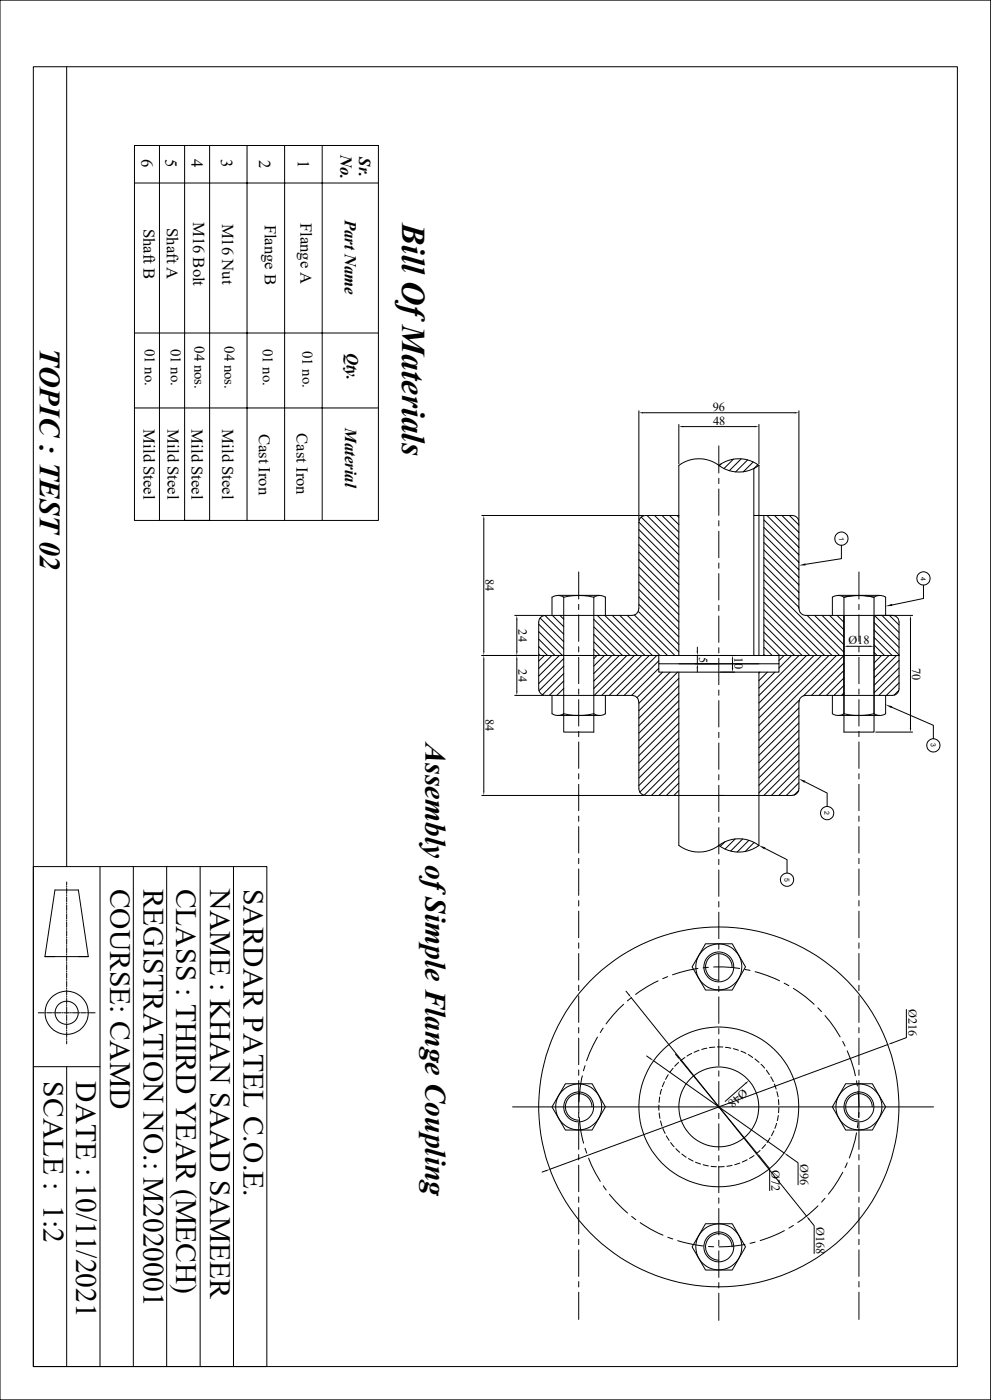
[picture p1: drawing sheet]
<svg xmlns="http://www.w3.org/2000/svg" width="297mm" height="420mm" viewBox="0 0 297 420" stroke-linecap="round" stroke-linejoin="round" font-family="sans-serif">
<g fill="none" stroke="#000" stroke-width=".3">
<path d="M0 0h296.9v419.9h-296.9zM10 20h276.9v390h-276.9zM20 20v240M40.3 54.9h73.1M47.8 43.6h-7.5v112.5h7.5M55.3 43.6h-7.5v112.5h15h-7.5v-112.5h7.5M74 43.6v112.5M85.3 43.6v112.5M113.4 43.6v112.5h-50.6v-112.5h50.6h-16.8v112.5M40.3 99.9h73.1M40.3 122.4h73.1M191.5 123.2v32.9"/>
<path d="M192.7 123.8h45.5M203.5 127.3v11.8M204.7 128h21.5M215.4 133.8v8.1M215.4 139.6a10.1 10.1 0 0 1 12.1 0 10.1 10.1 0 0 1-12.1 0zM215.5 139.6a10.1 10.1 0 0 0-12 0v57M216.2 139.1l-.6 .6M219.8 137.8l-2.8 2.8M222.1 137.7l-3.5 3.5M224.1 138l-3.6 3.6M225.7 138.6l-2.9 3M227.1 139.4l-1.1 1.1"/>
<path d="M227.5 127.3v11.8M227.5 139.6v57h-1.6v-42h11.5a2.02 2.02 0 0 1 2 2v26a2.1 2.1 0 0 0 2.1 2h32M239.4 123.2v32.9M144.4 154.6h48.6M145 155.9v39.5M191.5 156.6l-.1 26a2.02 2.02 0 0 1-2 2h-26a2.02 2.02 0 0 0-1.9 2v10h30M191.5 156.6l12 12.1M191.5 158.9l12 12M192.2 155.1l11.3 11.3M193.9 154.6l9.6 9.6M196.2 154.6l7.3 7.3M198.4 154.6l5.1 5"/>
<path d="M200.7 154.6l2.8 2.8M202.9 154.6l.6 .6M203.5 154.6h-10a2.02 2.02 0 0 0-2 2M215.4 143.5v1.6M215.4 146.7v7.9M215.4 156.2v1.6M215.4 159.4v7.9M225.9 140.5v14.1M228.9 156l10.5 10.5M228.9 158.2l10.5 10.5M228.9 154.6v42M229.9 154.6l9.5 9.6"/>
<path d="M232.1 154.6l7.3 7.4M234.4 154.6l5 5.1M236.6 154.6l2.8 2.9M165.4 179.1v5.5M165.5 179.2a3.2 3.2 0 0 1 3.5 0 20.1 20.1 0 0 1 8.9 0 3.3 3.3 0 0 1 3.5 0M169 179.1v40.5h9v-40.5M173.4 171.6v8.1M179.7 178.6h-12.5M181.4 179.1v5.5M191.5 161.1l12 12M191.5 163.4l12 12M191.5 165.6l12 12"/>
<path d="M191.5 167.9l12 12M191.5 170.1l12 12M191.5 172.3l12 12.1M191.5 174.6l12 12M191.5 176.8l12 12M191.5 179.1l12 12M215.4 168.9v1.6M215.4 172.1v7.9M228.9 160.4l10.5 10.5M228.9 162.7l10.5 10.5M228.9 165l10.5 10.5M228.9 167.2l10.5 10.5"/>
<path d="M228.9 169.5l10.5 10.5M228.9 171.7l10.5 10.5M228.9 173.9l22.7 22.7M228.9 176.2l20.5 20.4M228.9 178.4l18.2 18.2M249.5 179.2a3.2 3.2 0 0 1 3.4 0 20.1 20.1 0 0 1 9 0 3.3 3.3 0 0 1 3.5 0M249.5 179.1v5.5M251.2 178.6h12.5M252.2 163.6v4l-10.8 1.7M252.9 179.1v40.5h9.1v-11M257.4 171.6v8.1M262 179.1v35"/>
<path d="M265.4 179.1v5.5zM276.8 175.6v3.9l-9.4 2M144.4 196.6h16.6M145 197.9v39.5M154.3 184.6h8.6M154.9 185.9v9.5M154.9 197.9v9.5M161.5 187.2l7.5 7.5M161.5 189.5l7.1 7.1M161.5 191.7l4.8 4.9M161.5 194l2.6 2.6M161.5 196.2l.3 .4"/>
<path d="M161.9 185.4l7.1 7.1M163.2 196.6l-1.7 1.7M163.3 184.6l5.7 5.6M165.4 196.6l-3.9 4M165.6 184.6l3.4 3.4M167.6 196.6l-6.1 6.2M167.8 184.6l1.2 1.2M169 197.6l-7.5 7.5M169 199.8l-7.5 7.4M173.4 181.3v1.6M173.4 184.5v7.9M173.4 194v1.6"/>
<path d="M173.4 197.2v7.9M178 185.8l10.8 10.8M178 188l8.6 8.6M178 190.3l6.3 6.3M178 192.5l4 4.1M178 194.8l1.8 1.8M178.9 196.6l-.9 1M179 184.6l12.1 12M181.1 196.6l-3.1 3.2M181.3 184.6l12 12M183.4 196.6l-5.4 5.5M183.5 184.6l12 12"/>
<path d="M185.6 196.6l-7.6 7.7M185.8 184.6l12 12M187.9 196.6l-9.9 9.9M188 184.6l12 12M190.1 196.6l-12 12M190.1 184.5l12.2 12.1M191.3 183.4l12.2 12.2M191.5 196.6h5.9v2.5h36.1v-2.5h5.9l-11.9 12.1M191.5 196.6h-30v10a2.02 2.02 0 0 0 1.9 2h26a2.1 2.1 0 0 1 2.1 2v26a2.02 2.02 0 0 0 2 2M191.5 181.3l12 12M192.4 196.6l-12.1 12M194.6 196.6l-12 12"/>
<path d="M196.8 196.6l-12 12M197.4 199.1v2.5h36.1v-2.5M197.4 198.2l-10.3 10.4M203.5 199.1h24M209 194.1v1.3M209 196.6v2.5M215.4 181.6v1.6M215.4 184.8v7.9M215.4 194.3v1.6M215.4 197.5v7.9M219.5 197.9v2.5M228.9 180.7l16 15.9"/>
<path d="M228.9 182.9l13.8 13.7M228.9 185.2l11.5 11.4M228.9 187.4l9.3 9.2M228.9 189.7l7 6.9M228.9 191.9l4.8 4.7M228.9 194.1l2.5 2.5M228.9 196.4l.3 .2M235 196.6l-1.5 1.6M237.2 196.6l-3.7 3.8M241.7 196.6l-14.2 14.3M241.9 184.6l11 11.1M244 196.6l-16.5 16.5"/>
<path d="M244.1 184.6l8.8 8.8M246.2 196.6l-18.7 18.8M246.4 184.6l6.5 6.6M248.5 196.6l-21 21M248.6 184.6l4.3 4.3M250.7 196.6l-23.2 23.3M250.9 184.6l2 2.1M252.9 196.6l-12 12.1M252.9 198.9l-9.7 9.7M254.2 193.9h6.5M257.4 181.3v1.6M257.4 184.5v7.9"/>
<path d="M257.4 194v1.6M257.4 197.2v7.9M262 186.7l7.5 7.5M262 189l7.5 7.5M262 191.2l5.4 5.4M262 193.5l3.1 3.1M262 195.7l.8 .9M262.1 184.6l7.4 7.4M264.2 196.6l-2.2 2.3M264.3 184.6l5.2 5.1M266.4 196.6l-4.4 4.5M266.6 184.6l2.9 2.9"/>
<path d="M267.5 184.6a2.02 2.02 0 0 1 2 2v20a2.02 2.02 0 0 1-2 2h-26a2.02 2.02 0 0 0-2 2l-.1 26a2.02 2.02 0 0 1-2 2M268.7 196.6l-6.7 6.8M269.5 198.1l-7.5 7.5M269.5 196.6h-78M272.9 185.9v32.5M154.3 208.6h8.6M165.4 208.6v5.5M167.2 214.6h12.5M169 202.1l-6.4 6.3M169 204.3l-4.4 4.3M169 206.5l-2.1 2.1M173.4 206.7v1.6"/>
<path d="M173.4 209.9v7.9M173.4 219.4v1.6M181.4 208.6v5.5a3.3 3.3 0 0 1-3.5 0 20.1 20.1 0 0 1-8.9 0 3.2 3.2 0 0 1-3.5 0M197.4 200.5l-8.1 8.1M198.6 201.6l-7.7 7.7M200.8 201.6l-9.3 9.4M203.1 201.6l-11.6 11.6M203.5 201.6v52a10.1 10.1 0 0 0 12 0M203.5 203.5l-12 12M203.5 205.7l-12 12M203.5 208l-12 12M203.5 210.2l-12 12"/>
<path d="M203.5 212.5l-12 12M203.5 214.7l-12 12M203.5 217l-12 11.9M203.5 219.2l-12 12M209 200.4v1.2M215.4 207v1.6M215.4 210.2v7.9M215.4 219.7v1.6M215.9 201.6h4.3M227.5 201.6v52M227.8 201.6l-.3 .3M230 201.6l-2.5 2.6"/>
<path d="M232.2 201.6l-4.7 4.8M239.4 212.4l-11.9 12M239.4 214.6l-11.9 12M239.4 216.9l-11.9 12M239.4 219.1l-11.9 12M239.5 210.1l-12 12M249.5 208.6v5.5a3.2 3.2 0 0 0 3.4 0 20.1 20.1 0 0 0 9 0M251.2 214.6h12.5M252.9 201.1l-7.5 7.5M252.9 203.4l-5.2 5.2M252.9 205.6l-3 3M252.9 207.9l-.7 .7"/>
<path d="M257.4 206.7v1.6M257.4 209.9v7.9M257.4 219.4v1.6M262.5 219.6h11M265.4 208.6v5.5a3.2 3.2 0 0 1-3.4 0M267.3 212.2l12.4 5.4v4M269.4 207.1l-1.4 1.4M269.5 200.4l-7.5 7.5M269.5 202.6l-6.1 6M269.5 204.9l-3.9 3.7M144.4 238.6h48.6M173.4 222.6v7.9"/>
<path d="M173.4 232.1v1.6M173.4 235.3v7.9M193.5 238.6h43.9M203.5 221.4l-12 12M203.5 223.7l-12 12M203.5 225.9l-11.8 11.8M203.5 228.2l-10.5 10.4M203.5 230.4l-8.3 8.2M203.5 232.7l-6 5.9M203.5 234.9l-3.8 3.7M203.5 237.2l-1.5 1.4M215.4 222.9v7.9"/>
<path d="M215.4 232.4v1.6M215.4 235.6v7.9M239.4 237.2l-1.4 1.3M239.4 221.4l-11.9 11.9M239.4 223.6l-11.9 12M239.4 225.8l-11.9 12M239.4 228.1l-10.5 10.5M239.4 230.3l-8.2 8.3M239.4 232.6l-6 6M239.4 234.8l-3.7 3.8M241.2 234.5l6.7 3.4v4M257.4 222.6v7.9"/>
<path d="M257.4 232.1v1.6M257.4 235.3v7.9M10 260h70v150h-70zM30 260v150M40 260v150M50 260v150M60 260v150M70 260v150M173.4 244.8v1.6M173.4 248v7.9M173.4 257.5v1.6M215.4 253.6a10.1 10.1 0 0 1 12.1 0 10.1 10.1 0 0 1-12.1 0z"/>
<path d="M215.4 245.1v1.6M215.4 248.3v7.9M215.4 257.8v1.6M217.3 252.6l-1.4 1.3M220.3 251.7l-3 3M222.6 251.7l-3.6 3.6M224.5 252.1l-3.6 3.5M226 252.7l-2.6 2.7M227.4 253.6l-.2 .1M229.2 254.5l6.7 3.4v4M257.4 244.8v1.6M257.4 248v7.9"/>
<path d="M257.4 257.5v1.6M20 264.6v.9M20 265.9v.2M20 266.5v1.6M20 268.4v.3M20 269v1.6M20 270.9v.3M20 271.6v1.5M20 273.5v.3M20 274.1v1.6M20 276v.3M20 276.6v1.6"/>
<path d="M20 278.6v.2M20 279.2v1.6M173.4 260.7v7.9M173.4 270.2v1.6M173.4 273.3v8M215.4 261v7.9M215.4 270.5v1.6M215.4 273.6v8M257.4 260.7v7.9M257.4 270.2v1.6M257.4 273.3v8M13.5 287h13"/>
<path d="M16.5 287h-3l3-20h7l3 20h-3M20 281.1v.3M20 281.7v1.6M20 283.6v.3M20 284.3v1.5M20 286.2v.3M20 286.8v1.6M20 288.7v.3M20 289.3v1.6M20 291.3v.2M20 291.9v1.6M20 293.8v.3"/>
<path d="M20 294.4v1.6M20 296.3v.3M20 297v1.5M20 298.9v.3M20 299.5v1.6M173.4 282.9v1.6M173.4 286v8M173.4 295.6v1.6M173.4 298.7v8M187.6 297.3l.8 1M189.2 299.3l52.5 65.5M189.3 299.3l-1.3 1"/>
<path d="M197.2 294.3l-3.3 1.7-3.4 2.3M200.1 293l-1.5 .6M209.2 290.5l-3 .6-4.7 1.3M211.5 283.1h8l3.9 7-3.9 6.9h-8l-4.1-6.9zM212.3 290.2l-1.6 .2M213.9 290.1h2.9l4.9 .4M215.4 283.2v1.6M215.4 286.3v8M215.4 295.9v1.6M215.4 299v8M219.4 290.1a4 4 0 0 0-4-4 4 4 0 0 0-4 4 4 4 0 0 0 4 3.9M223.2 290.8l1.6 .3"/>
<path d="M226.3 291.5l3.5 1.1 3.8 1.6M235 294.9l1.4 .8M237.8 296.5l3.6 2.5 2.6 2.3M257.4 282.9v1.6M257.4 286v8M257.4 295.6v1.6M257.4 298.7v8M10 320h20M11.5 303.8h1.7M13.5 303.8h.3M14.1 303.8h1.6M16 303.8h.3"/>
<path d="M16.6 303.8h1.6M18.5 303.8h.4M19.2 303.8h1.6M20 312.2v.9M20 301.4v.3M20 302v1.6M20 304v.2M20 304.6v1.6M20 306.5v.3M20 307.1v1.6M20 309v.3M20 309.7v1.5"/>
<path d="M20 311.6v.3M20 320v90M21.1 303.8h.3M21.7 303.8h1.6M23.6 303.8h.4M24.3 303.8h1.6M26.2 303.8h.3M26.8 303.8h1.7M173.4 308.3v1.6M173.4 311.4v8M175.3 319.7l-.4 1.5M179.1 311.1l-2.4 4.7-.9 2.4"/>
<path d="M180.8 308.4l-.9 1.4M186.9 301.3l-3.2 3.2-2 2.7M193.8 316.8l1 .7M195.9 318.2l39.1 27.7M202.4 316.2l.8 1M203.4 318.7l-1.2 1.2M204 318.1l22.9 27.8M205.3 317.2l-1.3 1M207.3 316l-1.4 .8M209.5 315.1l-1.5 .6M211.8 314.5l-1.5 .3M214.2 314.1l-1.6 .2"/>
<path d="M215 314.1h1.6M215.4 308.6v1.6M215.4 311.7v8M217.4 314.2l1.6 .3M219.8 314.6l1.5 .4M222.1 315.3l1.5 .7M224.2 316.4l1.4 .8M226.3 317.7l1.2 1M228.1 319.3l1.1 1.1M245.1 302.3l1.1 1.2M247.3 304.7l1.6 1.9 2.9 4.5M252.6 312.4l.7 1.4"/>
<path d="M253.9 315.3l1.2 3 1.3 4.4M257.4 308.3v1.6M257.4 311.4v8M266.1 313.4l-101.3 37.4M271.7 302.9v8.4l-4.4 1.6M153.6 332.1h126.2M169.5 325.1h8l3.9 7-3.9 6.9h-8l-4.1-6.9zM173.4 321v1.6M173.4 324.1v11.2M173.4 336.8v8M173.6 335.2a33.1 33.1 0 0 0 1.3 7.7M174.5 322.7l-.6 3.4-.4 4.4"/>
<path d="M177.4 332.1a4 4 0 0 0-4-4 4 4 0 0 0-4 4 4 4 0 0 0 4 3.9M197.5 331.5v1.6M197.6 333.9l.2 1.6M197.7 329.1l-.2 1.6M198 336.3l.4 1.5M198.3 326.8l-.4 1.5M198.7 338.5l.6 1.5M199.1 324.5l-.6 1.5M200.3 322.4l-.8 1.4M201.7 320.5l-1 1.2M215.4 321.3v1.6M215.4 324.4v8"/>
<path d="M215.4 334v1.6M215.4 337.1v8M223.5 325l-6.2 5.4M229.7 321.1l.9 1.3M231 323l.8 1.5M231.9 339.3l-.7 1.4M232.1 325.2l.5 1.5M232.7 337l-.5 1.5M232.8 327.5l.4 1.6M233.3 334.6l-.3 1.6M233.3 329.9l.1 1.5M233.4 332.2l-.1 1.6"/>
<path d="M253.4 325.1h8.1l3.9 7-3.9 6.9h-8.1l-3.9-6.9zM256.7 339.9l-1.1 4.6-1 2.9M256.7 324.2l.3 1.6M257.2 327.4l.2 4-.1 3.8M257.2 336.8l-.2 1.5M257.4 321v1.6M257.4 324.1v8M257.4 333.7v1.6M257.4 336.8v8M261.4 332.1a4 4 0 0 0-4-4 4 4 0 0 0-4 4 4 4 0 0 0 4 3.9M163.6 351.2l-1.1 .4M173.4 346.4v1.6"/>
<path d="M173.4 349.5v8M173.4 359.1v1.6M175.3 344.5l.6 1.4M176.4 347.4l2 4.5 1.5 2.5M180.8 355.7l.9 1.3M182.7 358.3l1.9 2.3 3.5 3.3M199.7 340.7l.8 1.4M201 342.8l1 1.2M202.6 344.6l1.1 1.1M204.3 346.2l1.4 .9M206.3 347.6l1.4 .7M208.4 348.7l1.6 .5"/>
<path d="M210.7 349.4l1.6 .4M213.1 349.9l1.6 .1M215.4 346.7v1.6M215.4 349.8v8M215.4 359.4v1.6M217 350l-1.6 .1M219.4 349.6l-1.6 .3M221.7 348.9l-1.5 .5M223.9 347.9l-1.4 .7M226 346.7l-1.4 .8M227.7 346.9l3 3.7v6.6M227.8 345.1l-1.2 1.1"/>
<path d="M229.4 343.4l-1 1.2M230.8 341.4l-.9 1.3M236.1 346.6l3.1 2.2v6.6M247.3 359.5l-1 1.1M252.6 351.7l-1.5 2.5-2.8 4M253.9 348.8l-.6 1.5M257.4 346.4v1.6M257.4 349.5v8M257.4 359.1v1.6M173.4 362.2v8M173.4 371.8v1.6M173.4 374.9v8"/>
<path d="M189.3 364.9l1.2 1M191.9 366.8l3.1 2 3.7 1.7M200.2 371.2l1.4 .5M203.1 372.2l4.4 1.1 3.3 .5M211.5 367.1h8l3.9 7-3.9 6.9h-8l-4.1-6.9zM212.3 373.9l1.6 .1M215.4 362.5v8M215.4 372.1v1.6M215.4 375.2v8M219.4 374.1a4 4 0 0 0-4-4 4 4 0 0 0-4 4 4 4 0 0 0 4 3.9M223.3 373.3l-5.2 .7-2.7 .1M226.3 372.6l-1.5 .4"/>
<path d="M235.1 369.2l-4 1.9-3.3 1.1M237.8 367.6l-1.4 .8M242.5 365.8l1.5 1.9v8.3M245.2 361.7l-2.8 2.5-3.3 2.5M257.4 362.2v8M257.4 371.8v1.6M257.4 374.9v8M173.4 384.5v1.6M173.4 387.6v8.2M215.4 387.9v8.2M215.4 384.8v1.6M257.4 384.5v1.6"/>
<path d="M257.4 387.6v8.2"/>
<circle cx="252.2" cy="161.6" r="2"/>
<circle cx="276.8" cy="173.5" r="2"/>
<circle cx="279.7" cy="223.6" r="2"/>
<circle cx="247.9" cy="243.9" r="2"/>
<circle cx="235.9" cy="263.9" r="2"/>
<circle cx="215.4" cy="290.1" r="4.5"/>
<circle cx="215.4" cy="290.1" r="6.9"/>
<circle cx="20" cy="303.8" r="3.5"/>
<circle cx="20" cy="303.8" r="6.5"/>
<circle cx="173.4" cy="332.1" r="4.5"/>
<circle cx="173.4" cy="332.1" r="6.9"/>
<circle cx="215.4" cy="332.1" r="12"/>
<circle cx="215.4" cy="332.1" r="54"/>
<circle cx="215.4" cy="332.1" r="24"/>
<circle cx="257.4" cy="332.1" r="4.5"/>
<circle cx="257.4" cy="332.1" r="6.9"/>
<circle cx="215.4" cy="374.1" r="4.5"/>
<circle cx="215.4" cy="374.1" r="6.9"/>
</g>
<g fill="#000">
<path d="M191.5 123.8l1.2-.2v.4zM203.5 128l1.2-.2v.4zM226.2 127.8l1.3 .2-1.3 .2zM238.2 123.6l1.2 .2-1.2 .2zM145 154.6l.2 1.3h-.4zM239.4 169.6l2-.6 .1 .6zM144.8 195.4h.4l-.2 1.2zM145 196.6l.2 1.3h-.4zM154.9 184.6l.2 1.3h-.4zM154.7 195.4h.4l-.2 1.2zM154.9 196.6l.2 1.3h-.4zM208.8 195.4h.4l-.2 1.2z"/>
<path d="M219.5 196.6l.3 1.3h-.5zM252.9 193.9l1.3-.2v.4zM260.7 193.7l1.3 .2-1.3 .2zM265.4 181.9l1.9-.8 .2 .7zM272.9 184.6l.2 1.3h-.4zM154.7 207.4h.4l-.2 1.2zM209 199.1l.2 1.3h-.4zM219.3 200.4h.5l-.3 1.2zM265.4 211.4l2 .5-.2 .6zM272.7 218.4h.4l-.2 1.2zM144.8 237.4h.4l-.2 1.2zM239.4 233.6l2 .6-.3 .6z"/>
<path d="M227.5 253.6l1.9 .6-.3 .6zM188.3 298.4l.3-.2 .6 1.1zM194.9 317.3l1 .9-1.2-.5zM203.1 317.3l.3-.3 .6 1.1zM266.1 313.4l1.1-.7 .1 .4zM223.4 324.8l1.1-.7-.9 1zM163.6 351l1.2-.2-1.1 .6zM226.9 345.9l.9 .9-.3 .2zM235 345.9l1.2 .6-.2 .3zM241.7 364.8l1 .9-.4 .2z"/>
</g>
<text font-size="9.9" x="120.5" y="66.9" transform="rotate(90 120.5 66.9)">Bill Of Materials</text>
<g font-size="8.8">
<text x="11.9" y="104.4" transform="rotate(90 11.9 104.4)">TOPIC : TEST 02</text>
<text x="127.5" y="223" transform="rotate(90 127.5 223)">Assembly of Simple Flange Coupling</text>
<text x="33" y="266.6" transform="rotate(90 33 266.6)">COURSE: CAMD</text>
<text x="43" y="266.7" transform="rotate(90 43 266.7)">REGISTRATION NO.: M2020001</text>
<text x="52.8" y="266.7" transform="rotate(90 52.8 266.7)">CLASS : THIRD YEAR (MECH)</text>
<text x="63" y="266.6" transform="rotate(90 63 266.6)">NAME : KHAN SAAD SAMEER</text>
<text x="73" y="266.7" transform="rotate(90 73 266.7)">SARDAR PATEL C.O.E.</text>
<text x="13" y="324.4" transform="rotate(90 13 324.4)">SCALE : 1:2</text>
<text x="22.8" y="324.4" transform="rotate(90 22.8 324.4)">DATE : 10/11/2021</text>
</g>
<g font-size="5">
<text x="42.4" y="47.7" transform="rotate(90 42.4 47.7)">6</text>
<text x="49.6" y="47.7" transform="rotate(90 49.6 47.7)">5</text>
<text x="57.4" y="47.7" transform="rotate(90 57.4 47.7)">4</text>
<text x="66.3" y="47.8" transform="rotate(90 66.3 47.8)">3</text>
<text x="77.7" y="48" transform="rotate(90 77.7 48)">2</text>
<text x="102" y="46.5" transform="rotate(90 102 46.5)">No.</text>
<text x="107.7" y="47.2" transform="rotate(90 107.7 47.2)">Sr.</text>
<text x="89.2" y="48" transform="rotate(90 89.2 48)">1</text>
<text x="103.3" y="66" transform="rotate(90 103.3 66)">Part Name</text>
<text x="43" y="68.6" transform="rotate(90 43 68.6)">Shaft B</text>
<text x="50" y="68.4" transform="rotate(90 50 68.4)">Shaft A</text>
<text x="57.9" y="66.5" transform="rotate(90 57.9 66.5)">M16 Bolt</text>
<text x="66.5" y="67.1" transform="rotate(90 66.5 67.1)">M16 Nut</text>
<text x="79.4" y="67.4" transform="rotate(90 79.4 67.4)">Flange B</text>
<text x="90.1" y="66.8" transform="rotate(90 90.1 66.8)">Flange A</text>
<text x="103.9" y="105.7" transform="rotate(90 103.9 105.7)">Qty.</text>
<text x="43" y="128.8" transform="rotate(90 43 128.8)">Mild Steel</text>
<text x="50.2" y="128.8" transform="rotate(90 50.2 128.8)">Mild Steel</text>
<text x="57.4" y="128.8" transform="rotate(90 57.4 128.8)">Mild Steel</text>
<text x="66.6" y="128.8" transform="rotate(90 66.6 128.8)">Mild Steel</text>
<text x="77.6" y="130.1" transform="rotate(90 77.6 130.1)">Cast Iron</text>
<text x="88.8" y="130" transform="rotate(90 88.8 130)">Cast Iron</text>
<text x="103.4" y="128.4" transform="rotate(90 103.4 128.4)">Material</text>
</g>
<g font-size="4.4">
<text x="43.4" y="104.7" transform="rotate(90 43.4 104.7)">01 no.</text>
<text x="51.2" y="104.7" transform="rotate(90 51.2 104.7)">01 no.</text>
<text x="58.3" y="103.8" transform="rotate(90 58.3 103.8)">04 nos.</text>
<text x="67.3" y="103.8" transform="rotate(90 67.3 103.8)">04 nos.</text>
<text x="78.8" y="104.7" transform="rotate(90 78.8 104.7)">01 no.</text>
<text x="90.6" y="105.3" transform="rotate(90 90.6 105.3)">01 no.</text>
</g>
<g font-size="3.7">
<text x="213.6" y="123.3">96</text>
<text x="213.7" y="127.4">48</text>
<text x="145.5" y="173.7" transform="rotate(90 145.5 173.7)">84</text>
<text x="155.4" y="188.8" transform="rotate(90 155.4 188.8)">24</text>
<text x="209.5" y="197" transform="rotate(90 209.5 197)">5</text>
<text x="220.1" y="197.1" transform="rotate(90 220.1 197.1)">10</text>
<text x="254.3" y="193.3">Ø18</text>
<text x="155.4" y="200.8" transform="rotate(90 155.4 200.8)">24</text>
<text x="273.4" y="200.3" transform="rotate(90 273.4 200.3)">70</text>
<text x="145.5" y="215.7" transform="rotate(90 145.5 215.7)">84</text>
<text x="272.2" y="302.7" transform="rotate(90 272.2 302.7)">Ø216</text>
<text x="222.7" y="326.5" transform="rotate(139 222.7 326.5)">Ø48</text>
<text x="231.3" y="351" transform="rotate(90 231.3 351)">Ø72</text>
<text x="239.8" y="349.2" transform="rotate(90 239.8 349.2)">Ø96</text>
<text x="244.6" y="368" transform="rotate(90 244.6 368)">Ø168</text>
</g>
<g font-size="2.1">
<text x="251.5" y="161.1" transform="rotate(90 251.5 161.1)">1</text>
<text x="276" y="173" transform="rotate(90 276 173)">4</text>
<text x="279" y="223" transform="rotate(90 279 223)">3</text>
<text x="247.1" y="243.3" transform="rotate(90 247.1 243.3)">2</text>
<text x="235.2" y="263.3" transform="rotate(90 235.2 263.3)">5</text>
</g>
</svg>
